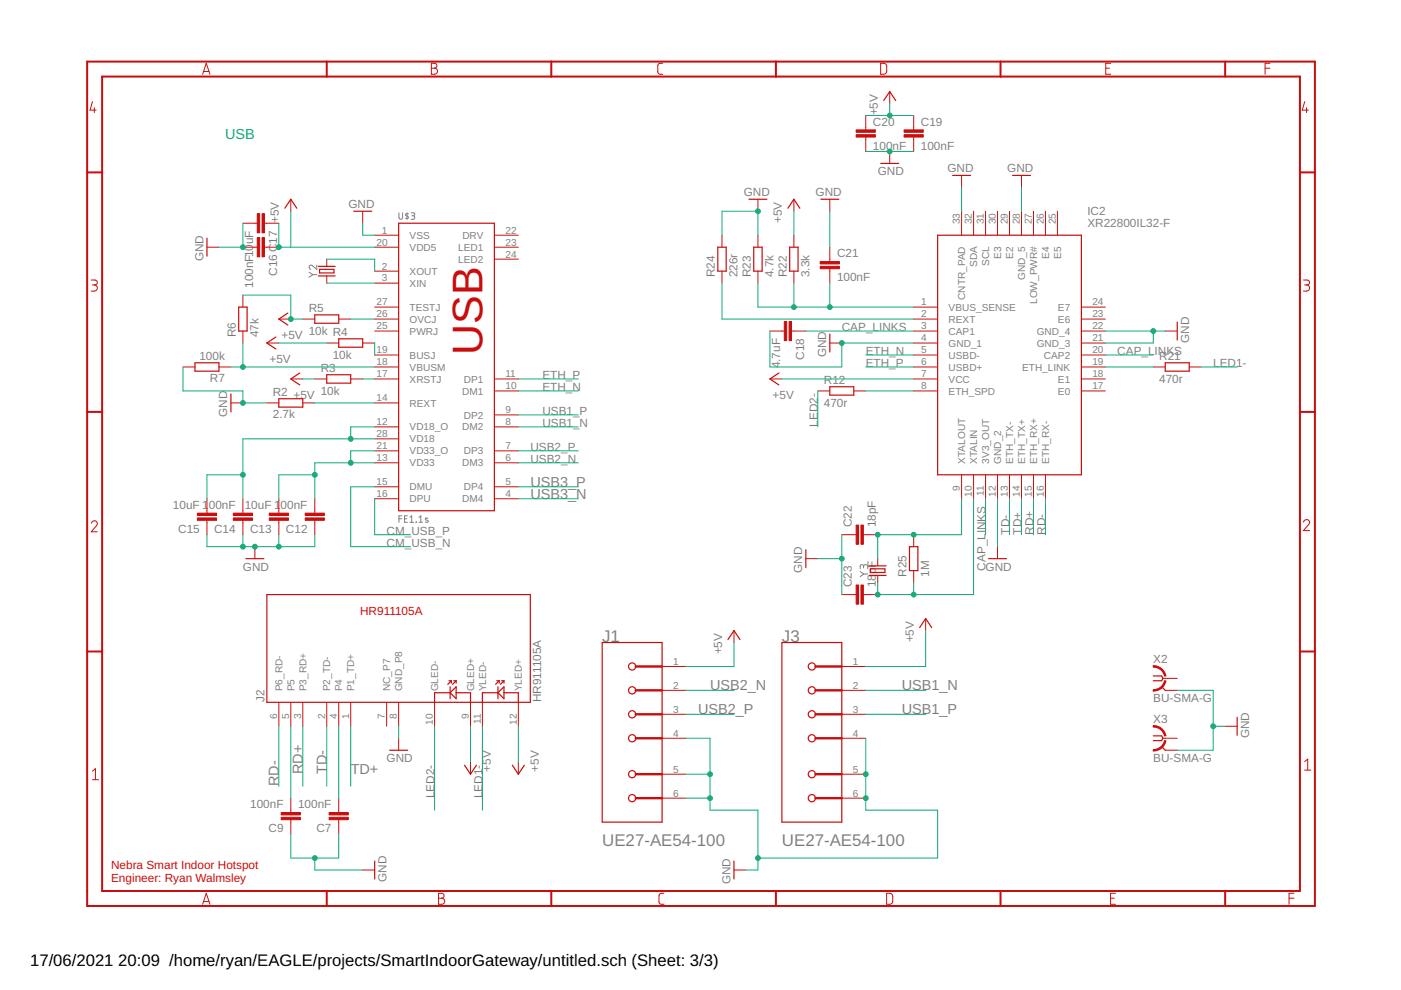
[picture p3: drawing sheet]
<svg xmlns="http://www.w3.org/2000/svg" width="297mm" height="210mm" viewBox="0 0 297 210" stroke-linecap="round" stroke-linejoin="round" font-family="sans-serif">
<g fill="none" stroke="#808080" stroke-width=".21">
<path d="M65.5 57.7l.8 .5M66.3 58.2l-.8 .6M66.3 58.2h.9M67.2 56.2v.9l-.9-.8a.45 .45 0 0 0-.7 .2 .45 .45 0 0 0 .3 .6M84.6 45.1v1a.38 .38 0 0 0 .4 .4 .38 .38 0 0 0 .3-.4v-1M86.3 45.1v1.4M86.6 45.4l-.4-.1-.2 .1v.2l.5 .3a.31 .31 0 0 1-.1 .5 .31 .31 0 0 1-.4-.1M87.2 45.1h.6l.1 .3-.1 .3h-.5M87.6 45.7a.38 .38 0 0 1 .3 .4 .38 .38 0 0 1-.3 .4h-.4M84.6 110h.6M85.2 109.4h-.6v1.3M85.8 110h.4"/>
<path d="M86.4 109.4h-.6v1.3h.6M86.9 110.7h.8M86.9 109.7l.4-.3v1.3M88.2 110.7h.1M88.8 110.7h.8M88.8 109.7l.4-.3v1.3M90.7 109.9l-.3-.1-.2 .2 .6 .4v.2l-.6 .1M182.4 121.2l.7 .5M183.1 120.2a.44 .44 0 0 1 .4-.5 .44 .44 0 0 1 .5 .5v.4M183.1 120.4v-.3a.36 .36 0 0 0-.4-.4 .36 .36 0 0 0-.3 .4v.5M183.1 121.7l-.7 .6M183.1 121.7h.9"/>
</g>
<g fill="none" stroke="#c90d0c" stroke-width=".42">
<path d="M69.3 13.1v3.1M116.9 13.1v3.1M164.5 13.1v3.1M212.1 13.1v3.1M259.8 13.1v3.1M18.5 36.6h3.2M275.6 36.6h3.2M18.5 87.3h3.2M275.6 87.3h3.2M18.5 138.1h3.2M275.6 138.1h3.2M69.3 188.9v3.2"/>
<path d="M116.9 188.9v3.2M164.5 188.9v3.2M212 188.9h-190.3v-172.7h253.9v172.7h-15.7M212.1 188.9v3.2M212.4 188.9h47.4v3.2h-241.3v-179h260.3v179h-18.9"/>
</g>
<g fill="none" stroke="#c90d0c" stroke-width=".21">
<path d="M43 15.7l.7-2.3 .8 2.3M43.2 15.2h1.1M91.5 13.4h.6a.52 .52 0 0 1 .5 .5 .52 .52 0 0 1-.5 .6 .65 .65 0 0 1 .7 .6 .65 .65 0 0 1-.7 .6h-.6zM91.5 14.5h.6M140.5 13.4h-.7l-.3 .5v1.5l.3 .3h.7M186.7 13.4h.9l.4 .5v1.4l-.4 .4h-.9zM188.6 19.4v2.5M234.4 14.5h.8M235.5 13.4h-1.1v2.3h1.1M268.2 14.5h1.1M269.3 13.4h-1.1v2.3M19.6 21.5l-.5 1.8h1.3"/>
<path d="M20 22.8v1.1M183.6 24.5v3M183.6 29.1v3M188.6 32.1v2.5M193.7 24.5v3M193.7 29.1v3M203.9 37.2v2.5M216.6 37.2v2.5M276.6 21.5l-.5 1.8h1.3M277 22.8v1.1M19.3 59.4h.8a.52 .52 0 0 1 .5 .5 .52 .52 0 0 1-.5 .5h-.5M43.9 52.4h2.5"/>
<path d="M51.5 52.4h3M51.5 47.3h3M56.1 52.4h3M56.1 47.3h3M61.7 42.2v2.6M69.3 54.9v1.6M69.3 58.5v1.5M76.9 44.8v2.5M79.4 49.9h5.1M79.4 52.4h5.1M79.4 57.5h5.1M104.8 49.9h5.1"/>
<path d="M104.8 52.4h5.1M104.8 54.9h5.1M153.1 49.9v2.5M153.1 57.5v2.5M160.7 42.2v2.6M160.7 49.9v2.5M160.7 57.5v2.5M168.3 42.2v2.6M168.3 49.9v2.5M168.3 57.5v2.5M175.9 42.2v2.6M175.9 52.4v3.1"/>
<path d="M175.9 57v3M203.9 44.8v5.1M206.4 44.8v5.1M209 44.8v5.1M211.5 44.8v5.1M214 44.8v5.1M216.6 44.8v5.1M219.1 44.8v5.1M221.7 44.8v5.1M224.2 44.8v5.1M276.4 59.4h.7a.52 .52 0 0 1 .6 .5 .52 .52 0 0 1-.6 .5h-.5M20 60.4a.66 .66 0 0 1 .6 .7 .66 .66 0 0 1-.6 .6h-.7"/>
<path d="M38.8 77.8h2.5M46.4 77.8h2.6M51.5 62.6v2.5M51.5 70.2v2.5M56.6 72.7h2.5M59.1 67.6h2.6M64.2 67.6h2.5M69.3 72.7h2.5M71.8 67.6h2.6M76.9 72.7h2.5M79.4 60h5.1M79.4 65.1h5.1"/>
<path d="M79.4 67.6h5.1M79.4 70.2h5.1M79.4 75.3h5.1M79.4 77.8h5.1M163.2 70.2h3.1M167.8 70.2h3.1M175.9 72.7h2.6M193.7 65.1h5.1M193.7 67.6h5.1M193.7 70.2h5.1M193.7 75.3h5.1M193.7 77.8h5.1"/>
<path d="M193.7 72.7h5.1M229.3 65.1h5.1M229.3 67.6h5.1M229.3 70.2h5.1M229.3 75.3h5.1M229.3 77.8h5.1M229.3 72.7h5.1M244.5 77.8h2.6M247.1 70.2h2.5M252.1 77.8h2.6M277 60.4a.66 .66 0 0 1 .7 .7 .66 .66 0 0 1-.7 .6h-.6M49 85.4h2.5"/>
<path d="M56.6 85.4h2.5M61.7 80.3h2.5M64.2 85.4h2.5M66.7 80.3h2.6M74.4 80.3h2.5M79.4 80.3h5.1M79.4 90.5h5.1M79.4 93h5.1M79.4 95.6h5.1M79.4 98.1h5.1M79.4 85.4h5.1M104.8 80.3h5.1"/>
<path d="M104.8 90.5h5.1M104.8 95.6h5.1M104.8 98.1h5.1M104.8 88h5.1M104.8 82.9h5.1M163.2 80.3h2.6M173.4 82.9h2.5M181 82.9h2.6M193.7 80.3h5.1M193.7 82.9h5.1M229.3 80.3h5.1M229.3 82.9h5.1"/>
<path d="M19.3 110.9a.64 .64 0 0 1 1-.5 .64 .64 0 0 1 .1 1.1l-1.1 1.3h1.3M43.9 105.7v3.1M43.9 110.3v3.1M51.5 105.7v3.1M51.5 110.3v3.1M54 115.9v2.5M59.1 105.7v3.1M59.1 110.3v3.1M66.7 105.7v3.1M66.7 110.3v3.1M79.4 103.2h5.1M79.4 105.7h5.1"/>
<path d="M104.8 103.2h5.1M104.8 105.7h5.1M170.9 118.4h2.5M178.5 113.4h3M183 113.4h3.1M186.1 118.4v1.6M193.7 113.4v2.5M203.9 100.7v5M206.4 100.7v5M209 100.7v5M211.5 100.7v5M211.5 115.9v2.5"/>
<path d="M214 100.7v5M216.6 100.7v5M219.1 100.7v5M221.7 100.7v5M276.4 110.7a.64 .64 0 0 1 .9-.5 .64 .64 0 0 1 .2 1l-1.1 1.3h1.3M155.6 133.7v2.5M178.5 126.1h3M183 126.1h3.1M186.1 122v1.5M193.7 121v2.5M196.3 131.1v2.6M59.1 148.9v5.1"/>
<path d="M61.7 148.9v5.1M64.2 148.9v5.1M69.3 148.9v5.1M71.8 148.9v5.1M74.4 148.9v5.1M82 148.9v5.1M84.5 148.9v5.1M84.5 156.5v2.6M92.1 148.9v5.1M99.8 148.9v5.1M102.3 148.9v5.1M109.9 148.9v5.1"/>
<path d="M145.5 141.3h-5.1M145.5 146.4h-5.1M145.5 151.4l-5.1 .1M145.5 156.5h-5.1M183.6 141.3h-5.1M183.6 146.4h-5.1M183.6 151.4l-5.1 .1M183.6 156.5h-5.1M246.5 156.5h3.1M246.5 143.8h3.1M247.1 146.4h2.5M247.1 159.1h2.5"/>
<path d="M259.8 154h2.5M19.6 163.5l.6-.5v2.3M19.6 165.3h1.3M61.7 169.2v3.1M61.7 173.8v3M71.8 169.2v3.1M71.8 173.8v3M99.8 161.6v2.5M109.9 161.6v2.5M145.5 164.1l-5.1 .1M145.5 169.2h-5.1M183.6 164.1l-5.1 .1"/>
<path d="M183.6 169.2h-5.1M276.6 161.5l.7-.5v2.3M276.6 163.3h1.3M43 191.7l.7-2.3 .8 2.3M43.2 191.2h1.1M76.9 184.5h2.5M93 189.4h.6a.52 .52 0 0 1 .6 .5 .52 .52 0 0 1-.6 .5 .65 .65 0 0 1 .7 .7 .65 .65 0 0 1-.7 .6h-.6zM93 190.4h.6M140.8 189.4h-.8l-.3 .5v1.5l.4 .3h.7M155.6 184.5h2.6M188 189.4h.8l.5 .4v1.5l-.5 .4h-.8zM235.5 190.4h.7"/>
<path d="M236.5 189.4h-1v2.3h1M273.3 190.4h1M274.3 189.4h-1v2.3"/>
</g>
<g fill="none" stroke="#c90d0c" stroke-width=".25">
<path d="M186.7 34.6h3.8M187.4 21.3l1.2-1.9 1.3 1.9M202 37.2h3.8M214.7 37.2h3.8M43.9 50.5v3.8M60.4 44.2l1.3-2 1.2 2M67.5 56.5h3.6M67.5 58.5h3.6M67.8 57.1h3v.8h-3zM75 44.8h3.8M84.5 47.3h20.3v61h-20.3zM152.2 52.4h1.8v5.1h-1.8z"/>
<path d="M158.8 42.2h3.8M159.8 52.4h1.8v5.1h-1.8zM167 44.2l1.3-2 1.3 2M167.4 52.4h1.8v5.1h-1.8zM174 42.2h3.8M198.8 49.9h30.5v50.8h-30.5zM41.3 76.9h5.1v1.8h-5.1zM50.6 65.1h1.8v5.1h-1.8zM58.5 71.5l-1.9 1.2 1.9 1.3M61 66.4l-1.9 1.2 1.9 1.3M63.6 79.1l-1.9 1.2 1.9 1.3M66.7 66.8h5.1v1.7h-5.1z"/>
<path d="M69.3 79.5h5.1v1.7h-5.1zM71.8 71.8h5.1v1.8h-5.1zM165.1 79.1l-1.9 1.2 1.9 1.3M175.9 70.8v3.8M247.1 76.9h5v1.8h-5zM249.6 68.3v3.8M49 83.5v3.8M59.1 84.5h5.1v1.8h-5.1zM175.9 82h5.1v1.8h-5.1zM52.1 118.4h3.8M170.9 116.5v3.9M184.3 120h3.6"/>
<path d="M192.8 115.9h1.8v5.1h-1.8zM209.6 118.4h3.8M56.6 126.1h55.8v22.8h-55.8zM127.7 136.2h12.7v38.1h-12.7zM154.3 135.6l1.3-1.9 1.3 1.9M165.8 136.2h12.7v38.1h-12.7zM184.3 122h3.6M184.6 120.6h3v.8h-3zM195 133.1l1.3-2 1.2 2M82.6 159.1h3.8M95.2 144.3h.5M95.4 146.9h-3.3v2"/>
<path d="M95.4 146.9l1.3-1.3v2.5zM95.4 145.6v2.5M95.7 144.3l-.8 .8M95.7 144.3v.5M96.2 144.3h.5M96.7 146.9h3.1v2M96.7 144.3v.5M96.7 144.3l-.8 .8M105.3 144.3h.5M105.6 146.9h-3.3v2M105.6 146.9l1.2-1.3v2.5zM105.6 145.6v2.5"/>
<path d="M105.8 144.3l-.7 .8M105.8 144.3v.5M106.3 144.3h.5M106.8 146.9h3.1v2M106.8 144.3v.5M106.8 144.3l-.7 .8M244.5 143.3h1.8l.2 .5-.2 .5h-1.8M244.5 156h1.8l.2 .5-.2 .5h-1.8M246.3 145.6l.8 .8M246.3 158.3l.8 .8M262.3 152.1v3.8M98.5 162.2l1.3 1.9 1.2-1.9"/>
<path d="M108.6 162.2l1.3 1.9 1.3-1.9M79.4 182.6v3.8M155.6 182.6v3.8"/>
<circle cx="134" cy="156.5" r=".76"/>
<circle cx="134" cy="146.4" r=".76"/>
<circle cx="134" cy="141.3" r=".76"/>
<circle cx="134" cy="151.4" r=".76"/>
<circle cx="172.1" cy="141.3" r=".76"/>
<circle cx="172.1" cy="146.4" r=".76"/>
<circle cx="172.1" cy="151.4" r=".76"/>
<circle cx="172.1" cy="156.5" r=".76"/>
<circle cx="134" cy="164.1" r=".76"/>
<circle cx="134" cy="169.2" r=".76"/>
<circle cx="172.1" cy="169.2" r=".76"/>
<circle cx="172.1" cy="164.1" r=".76"/>
</g>
<g fill="#c90d0c" stroke="#c90d0c" stroke-width=".21">
<path d="M64.7 108.8h4.1v.5h-4.1z"/>
<path d="M64.7 109.8h4.1v.5h-4.1z"/>
<path d="M57.1 108.8h4.1v.5h-4.1z"/>
<path d="M57.1 109.8h4.1v.5h-4.1z"/>
<path d="M49.5 108.8h4v.5h-4z"/>
<path d="M49.5 109.8h4v.5h-4z"/>
<path d="M41.8 108.8h4.1v.5h-4.1z"/>
<path d="M41.8 109.8h4.1v.5h-4.1z"/>
<path d="M54.5 50.4h.6v4h-.6z"/>
<path d="M55.6 50.4h.5v4h-.5z"/>
<path d="M54.5 45.3h.6v4.1h-.6z"/>
<path d="M55.6 45.3h.5v4.1h-.5z"/>
<path d="M166.3 68.2h.5v4h-.5z"/>
<path d="M167.3 68.2h.5v4h-.5z"/>
<path d="M191.7 28.6h4v.5h-4z"/>
<path d="M191.7 27.5h4v.5h-4z"/>
<path d="M181.5 28.6h4.1v.5h-4.1z"/>
<path d="M181.5 27.5h4.1v.5h-4.1z"/>
<path d="M173.9 56.5h4.1v.5h-4.1z"/>
<path d="M173.9 55.5h4.1v.5h-4.1z"/>
<path d="M182.5 111.3h.5v4.1h-.5z"/>
<path d="M181.5 111.3h.5v4.1h-.5z"/>
<path d="M182.5 124h.5v4.1h-.5z"/>
<path d="M181.5 124h.5v4.1h-.5z"/>
<path d="M69.8 172.3h4.1v.5h-4.1z"/>
<path d="M69.8 173.3h4.1v.5h-4.1z"/>
<path d="M59.6 172.3h4.1v.5h-4.1z"/>
<path d="M59.6 173.3h4.1v.5h-4.1z"/>
</g>
<path d="M134.8 141.3h5.6M134.8 146.4h5.6M134.8 151.4h5.6M134.8 156.5h5.6M172.9 141.3h5.6M172.9 146.4h5.6M172.9 151.4h5.6M172.9 156.5h5.6M134.8 164.1h5.6M134.8 169.2h5.6M172.9 164.1h5.6M172.9 169.2h5.6" fill="none" stroke="#c90d0c" stroke-width=".51"/>
<g fill="#c90d0c" stroke="#c90d0c" stroke-width=".21">
<path d="M244.5 141.1a2.67 2.67 0 0 1 2.7 2.2l-.3 .1a2.39 2.39 0 0 0-2.4-1.9z" fill-rule="evenodd"/>
<path d="M244.5 146.2a2.39 2.39 0 0 0 2.4-1.9l.3 .1a2.69 2.69 0 0 1-2.7 2.1z" fill-rule="evenodd"/>
<path d="M244.5 153.8a2.67 2.67 0 0 1 2.7 2.2l-.3 .1a2.39 2.39 0 0 0-2.4-1.9z" fill-rule="evenodd"/>
<path d="M244.5 158.9a2.45 2.45 0 0 0 2.4-1.9l.3 .1a2.69 2.69 0 0 1-2.7 2.1z" fill-rule="evenodd"/>
</g>
<g fill="none" stroke="#0dab76" stroke-width=".21">
<path d="M183.6 32.1h10.1M183.6 24.5h10.1M188.6 21.9v2.6M203.9 39.7v5.1M216.6 39.7v5.1M51.5 47.3v5.1h-5.1M59.1 47.3v5.1h20.3M61.7 44.8v7.6M69.3 54.9h10.1v2.6M76.9 47.3v2.6h2.5M153.1 49.9v-5.1h7.6v5.1M168.3 44.8v5.1"/>
<path d="M175.9 44.8v7.6M38.8 77.8v5.1h12.7v2.5h5.1M49 77.8h30.4M51.5 72.7v5.1M51.5 62.6h10.2v5h2.5M59.1 72.7h10.2M69.3 60h10.1M74.4 67.6h5M79.4 72.7v2.6M153.1 60v7.6h40.6M160.7 60v5.1h33M163.2 70.2v7.6h15.3v-5.1h15.2"/>
<path d="M168.3 60v5.1M170.9 70.2h22.8M175.9 60v5.1M183.6 77.8h10.1M183.6 75.3h10.1M234.4 77.8h10.1M234.4 70.2h12.7M234.4 75.3h10.1M244.5 70.2v2.5h-10.1M254.7 77.8h7.6M64.2 80.3h2.5M66.7 85.4h12.7"/>
<path d="M76.9 80.3h2.5M79.4 98.1h-12.7v7.6M79.4 93h-27.9v12.7M79.4 90.5h-5v2.5M79.4 95.6h-5v2.5M109.9 82.9h12.7M109.9 80.3h12.7M109.9 98.1h12.7M109.9 95.6h12.7M109.9 90.5h12.7M109.9 88h12.7M165.8 80.3h27.9"/>
<path d="M173.4 82.9v7.6M183.6 82.9h10.1M43.9 113.4v2.5h22.8v-2.5M51.5 100.7h-7.6v5M51.5 113.4v2.5M59.1 113.4v2.5M66.7 100.7h-7.6v5M79.4 103.2h-5v12.7h12.7M79.4 105.7v7.7h7.7M109.9 103.2h12.7M109.9 105.7h12.7M173.4 118.4h5.1"/>
<path d="M178.5 113.4v12.7M203.9 105.7v7.7h-17.8v5M206.4 105.7v20.4h-20.3v-2.6M209 105.7v7.7M211.5 105.7v10.2M214 105.7v7.7M216.6 105.7v7.7M219.1 105.7v7.7M221.7 105.7v7.7M155.6 136.2v5.1h-10.1M193.7 123.5v2.6M196.3 133.7v7.6h-12.7"/>
<path d="M59.1 154v12.7M61.7 154v15.2M64.2 154v12.7M69.3 154v12.7M71.8 154v15.2M74.4 154v12.7M84.5 154v2.5M92.1 154v17.8M99.8 154v7.6M102.3 154v17.8M109.9 154v7.6M145.5 156.5h5v15.3h10.2v12.7h-2.5"/>
<path d="M145.5 146.4h10.1M145.5 151.4h10.1M183.6 156.5v15.3h15.2v10.1h-38.1M183.6 146.4h12.7M183.6 151.4h12.7M249.6 146.4h7.6v12.7h-7.6M257.2 154h2.6M61.7 176.8v5.1h10.1v-5.1M145.5 169.2h5M145.5 164.1h5M66.7 181.9v2.6h10.2"/>
</g>
<g fill="#0dab76" stroke="#0dab76" stroke-width=".21">
<circle cx="59.1" cy="115.9" r=".51"/>
<circle cx="54" cy="115.9" r=".51"/>
<circle cx="51.5" cy="115.9" r=".51"/>
<circle cx="51.5" cy="52.4" r=".51"/>
<circle cx="51.5" cy="85.4" r=".51"/>
<circle cx="178.5" cy="72.7" r=".51"/>
<circle cx="244.5" cy="70.2" r=".51"/>
<circle cx="188.6" cy="32.1" r=".51"/>
<circle cx="160.7" cy="44.8" r=".51"/>
<circle cx="178.5" cy="118.4" r=".51"/>
<circle cx="66.7" cy="181.9" r=".51"/>
<circle cx="183.6" cy="169.2" r=".51"/>
<circle cx="160.7" cy="181.9" r=".51"/>
<circle cx="150.5" cy="169.2" r=".51"/>
<circle cx="150.5" cy="164.1" r=".51"/>
<circle cx="183.6" cy="164.1" r=".51"/>
<circle cx="257.2" cy="154" r=".51"/>
<circle cx="59.1" cy="52.4" r=".51"/>
<circle cx="61.7" cy="67.6" r=".51"/>
<circle cx="188.6" cy="24.5" r=".51"/>
<circle cx="74.4" cy="98.1" r=".51"/>
<circle cx="66.7" cy="100.7" r=".51"/>
<circle cx="74.4" cy="93" r=".51"/>
<circle cx="51.5" cy="100.7" r=".51"/>
<circle cx="51.5" cy="77.8" r=".51"/>
<circle cx="186.1" cy="126.1" r=".51"/>
<circle cx="193.7" cy="126.1" r=".51"/>
<circle cx="186.1" cy="113.4" r=".51"/>
<circle cx="193.7" cy="113.4" r=".51"/>
<circle cx="168.3" cy="65.1" r=".51"/>
<circle cx="175.9" cy="65.1" r=".51"/>
</g>
<text font-size="9.1" fill="#c90d0c" x="102.3" y="75.3" transform="rotate(-90 102.3 75.3)">USB</text>
<g font-size="3.6" fill="#808080">
<text x="127.7" y="136.2">J1</text>
<text x="165.8" y="136.2">J3</text>
<text x="127.7" y="179.4">UE27-AE54-100</text>
<text x="165.8" y="179.4">UE27-AE54-100</text>
</g>
<g font-size="3.5">
<text x="6.4" y="204.7">17/06/2021</text>
<text x="25.1" y="204.7">20:09 /home/ryan/EAGLE/projects/SmartIndoorGateway/untitled.sch (Sheet: 3/3)</text>
</g>
<text font-size="3.1" fill="#0dab76" x="47.7" y="29.6">USB</text>
<g font-size="3.1" fill="#808080">
<text x="112.4" y="103.2">USB3_P</text>
<text x="112.4" y="105.7">USB3_N</text>
<text x="150.5" y="146.4">USB2_N</text>
<text x="191.2" y="146.4">USB1_N</text>
<text x="148" y="151.5">USB2_P</text>
<text x="191.2" y="151.5">USB1_P</text>
<text x="59.1" y="166.7" transform="rotate(-90 59.1 166.7)">RD-</text>
<text x="64.2" y="164.2" transform="rotate(-90 64.2 164.2)">RD+</text>
<text x="69.3" y="164.2" transform="rotate(-90 69.3 164.2)">TD-</text>
<text x="74.4" y="164.2">TD+</text>
</g>
<g font-size="2.5" fill="#808080">
<text x="185.1" y="26.6">C20</text>
<text x="186.1" y="24.5" transform="rotate(-90 186.1 24.5)">+5V</text>
<text x="195.2" y="26.6">C19</text>
<text x="185.1" y="31.7">100nF</text>
<text x="195.2" y="31.7">100nF</text>
<text x="157.7" y="41.5">GND</text>
<text x="172.9" y="41.5">GND</text>
<text x="186.1" y="37.2">GND</text>
<text x="200.9" y="36.4">GND</text>
<text x="213.6" y="36.4">GND</text>
<text x="73.9" y="44">GND</text>
<text x="165.8" y="47.3" transform="rotate(-90 165.8 47.3)">+5V</text>
<text x="230.5" y="45.7">IC2</text>
<text x="53.7" y="51.8" transform="rotate(-90 53.7 51.8)">uF</text>
<text x="230.5" y="48.2">XR22800IL32-F</text>
<text x="43.1" y="55.4" transform="rotate(-90 43.1 55.4)">GND</text>
<text x="58.7" y="58.5" transform="rotate(-90 58.7 58.5)">C16 C17 +5V</text>
<text x="151.6" y="58.8" transform="rotate(-90 151.6 58.8)">R24</text>
<text x="156.4" y="58.8" transform="rotate(-90 156.4 58.8)">226r</text>
<text x="159.2" y="58.8" transform="rotate(-90 159.2 58.8)">R23</text>
<text x="164" y="58.8" transform="rotate(-90 164 58.8)">4.7k</text>
<text x="166.8" y="58.8" transform="rotate(-90 166.8 58.8)">R22</text>
<text x="171.6" y="58.8" transform="rotate(-90 171.6 58.8)">3.3k</text>
<text x="177.5" y="59.7">100nF</text>
<text x="177.5" y="54.6">C21</text>
<text x="53.7" y="61" transform="rotate(-90 53.7 61)">100nF10</text>
<text x="50" y="71.5" transform="rotate(-90 50 71.5)">R6</text>
<text x="54.8" y="71.5" transform="rotate(-90 54.8 71.5)">47k</text>
<text x="59.7" y="72">+5V</text>
<text x="65.5" y="71">10k R4</text>
<text x="65.5" y="66.2">R5</text>
<text x="178.5" y="70.2">CAP_LINKS</text>
<text x="42.3" y="76.3">100k</text>
<text x="57.1" y="77.1">+5V</text>
<text x="70.5" y="76">10k</text>
<text x="170.5" y="76.3" transform="rotate(-90 170.5 76.3)">C18</text>
<text x="175.2" y="75.7" transform="rotate(-90 175.2 75.7)">GND</text>
<text x="183.6" y="75.3">ETH_N</text>
<text x="183.6" y="77.8">ETH_P</text>
<text x="236.9" y="75.3">CAP_LINKS</text>
<text x="245.8" y="76.3">R21</text>
<text x="252.1" y="72.7" transform="rotate(-90 252.1 72.7)">GND</text>
<text x="257.2" y="77.8">LED1-</text>
<text x="44.5" y="81.1">R7</text>
<text x="57.8" y="83.9">R2</text>
<text x="68" y="83.7">10k</text>
<text x="68" y="78.9">R3</text>
<text x="115" y="82.9">ETH_N</text>
<text x="115" y="80.4">ETH_P</text>
<text x="165.4" y="78.1" transform="rotate(-90 165.4 78.1)">4.7uF</text>
<text x="174.7" y="81.4">R12</text>
<text x="245.8" y="81.1">470r</text>
<text x="48.2" y="88.4" transform="rotate(-90 48.2 88.4)">GND</text>
<text x="57.8" y="88.7">2.7k</text>
<text x="62.2" y="84.7">+5V</text>
<text x="115" y="88">USB1_P</text>
<text x="163.8" y="84.7">+5V</text>
<text x="174.7" y="86.2">470r</text>
<text x="112.4" y="95.6">USB2_P</text>
<text x="115" y="90.5">USB1_N</text>
<text x="173.4" y="90.5" transform="rotate(-90 173.4 90.5)">LED2-</text>
<text x="112.4" y="98.1">USB2_N</text>
<text x="36.7" y="107.9">10uF 1</text>
<text x="44.3" y="107.9">00nF</text>
<text x="51.9" y="107.9">10uF 1</text>
<text x="59.5" y="107.9">00nF</text>
<text x="37.8" y="113">C15</text>
<text x="45.4" y="113">C14</text>
<text x="53" y="113">C13</text>
<text x="60.6" y="113">C12</text>
<text x="82" y="113.4">CM_USB_P</text>
<text x="180.6" y="111.8" transform="rotate(-90 180.6 111.8)">C22</text>
<text x="185.7" y="111.8" transform="rotate(-90 185.7 111.8)">18pF</text>
<text x="214" y="113.4" transform="rotate(-90 214 113.4)">TD-</text>
<text x="216.6" y="113.4" transform="rotate(-90 216.6 113.4)">TD+</text>
<text x="219.1" y="113.4" transform="rotate(-90 219.1 113.4)">RD+</text>
<text x="221.7" y="113.4" transform="rotate(-90 221.7 113.4)">RD-</text>
<text x="82" y="115.9">CM_USB_N</text>
<text x="51.5" y="121">GND</text>
<text x="170.1" y="121.4" transform="rotate(-90 170.1 121.4)">GND</text>
<text x="180.6" y="124.5" transform="rotate(-90 180.6 124.5)">C23</text>
<text x="185.7" y="124.5" transform="rotate(-90 185.7 124.5)">18</text>
<text x="185.7" y="121.8" transform="rotate(-90 185.7 121.8)">p</text>
<text x="185.7" y="120.4" transform="rotate(-90 185.7 120.4)">F</text>
<text x="192.2" y="122.3" transform="rotate(-90 192.2 122.3)">R25</text>
<text x="197" y="122.3" transform="rotate(-90 197 122.3)">1M</text>
<text x="209" y="121" transform="rotate(-90 209 121)">CAP_LINKS</text>
<text x="209" y="121">GND</text>
<text x="193.7" y="136.2" transform="rotate(-90 193.7 136.2)">+5V</text>
<text x="153.1" y="138.8" transform="rotate(-90 153.1 138.8)">+5V</text>
<text x="244.5" y="140.5">X2</text>
<text x="56.1" y="148.9" transform="rotate(-90 56.1 148.9)">J2</text>
<text x="114.7" y="148.9" transform="rotate(-90 114.7 148.9)">HR911105A</text>
<text x="244.5" y="148.9">BU-SMA-G</text>
<text x="244.5" y="153.2">X3</text>
<text x="82" y="161.6">GND</text>
<text x="244.5" y="161.6">BU-SMA-G</text>
<text x="264.8" y="156.5" transform="rotate(-90 264.8 156.5)">GND</text>
<text x="104.1" y="163.6" transform="rotate(-90 104.1 163.6)">+5V</text>
<text x="114.2" y="163.6" transform="rotate(-90 114.2 163.6)">+5V</text>
<text x="53" y="171.4">100nF</text>
<text x="63.2" y="171.4">100nF</text>
<text x="92.1" y="169.2" transform="rotate(-90 92.1 169.2)">LED2-</text>
<text x="102.3" y="169.2" transform="rotate(-90 102.3 169.2)">LED1-</text>
<text x="56.9" y="176.5">C9</text>
<text x="67.1" y="176.5">C7</text>
<text x="82" y="187" transform="rotate(-90 82 187)">GND</text>
<text x="154.9" y="187.5" transform="rotate(-90 154.9 187.5)">GND</text>
</g>
<g font-size="2.5" fill="#c90d0c">
<text x="76.4" y="130.4">HR911105A</text>
<text x="23.6" y="184.3">Nebra Smart Indoor Hotspot</text>
<text x="23.6" y="187">Engineer: Ryan Walmsley</text>
</g>
<g font-size="2.1" fill="#808080">
<text x="203.5" y="47.5" transform="rotate(-90 203.5 47.5)">33</text>
<text x="206.1" y="47.5" transform="rotate(-90 206.1 47.5)">32</text>
<text x="208.6" y="47.5" transform="rotate(-90 208.6 47.5)">31</text>
<text x="211.1" y="47.5" transform="rotate(-90 211.1 47.5)">30</text>
<text x="213.7" y="47.5" transform="rotate(-90 213.7 47.5)">29</text>
<text x="216.2" y="47.5" transform="rotate(-90 216.2 47.5)">28</text>
<text x="218.8" y="47.5" transform="rotate(-90 218.8 47.5)">27</text>
<text x="221.3" y="47.5" transform="rotate(-90 221.3 47.5)">26</text>
<text x="223.8" y="47.5" transform="rotate(-90 223.8 47.5)">25</text>
<text x="79.8" y="52.1">20</text>
<text x="81" y="49.5">1</text>
<text x="86.8" y="50.6">VSS</text>
<text x="86.8" y="53.2">VDD5</text>
<text x="97.1" y="53.2">LED1</text>
<text x="98" y="50.6">DRV</text>
<text x="107.2" y="49.5">22</text>
<text x="107.2" y="52.1">23</text>
<text x="81" y="57.1">2</text>
<text x="81" y="59.7">3</text>
<text x="86.8" y="58.3">XOUT</text>
<text x="97.1" y="55.7">LED2</text>
<text x="107.2" y="54.6">24</text>
<text x="207.2" y="56.6" transform="rotate(-90 207.2 56.6)">SDA</text>
<text x="209.7" y="56.4" transform="rotate(-90 209.7 56.4)">SCL</text>
<text x="212.3" y="54.8" transform="rotate(-90 212.3 54.8)">E3</text>
<text x="214.8" y="54.8" transform="rotate(-90 214.8 54.8)">E2</text>
<text x="217.3" y="59.3" transform="rotate(-90 217.3 59.3)">GND_5</text>
<text x="222.4" y="54.8" transform="rotate(-90 222.4 54.8)">E4</text>
<text x="225" y="54.8" transform="rotate(-90 225 54.8)">E5</text>
<text x="79.8" y="64.8">27</text>
<text x="86.8" y="60.8">XIN</text>
<text x="86.8" y="65.9">TESTJ</text>
<text x="195.3" y="64.8">1</text>
<text x="201.1" y="65.9">VBUS_SENSE</text>
<text x="204.6" y="63.6" transform="rotate(-90 204.6 63.6)">CNTR_PAD</text>
<text x="219.9" y="64.4" transform="rotate(-90 219.9 64.4)">LOW_PWR#</text>
<text x="224.3" y="65.9">E7</text>
<text x="231.6" y="64.8">24</text>
<text x="79.8" y="67.3">26</text>
<text x="79.8" y="69.8">25</text>
<text x="86.8" y="68.4">OVCJ</text>
<text x="86.8" y="71">PWRJ</text>
<text x="195.3" y="67.3">2</text>
<text x="195.3" y="69.8">3</text>
<text x="201.1" y="68.4">REXT</text>
<text x="201.1" y="71">CAP1</text>
<text x="219.8" y="71">GND_4</text>
<text x="224.3" y="68.4">E6</text>
<text x="231.6" y="67.3">23</text>
<text x="231.6" y="69.8">22</text>
<text x="79.8" y="74.9">19</text>
<text x="79.8" y="77.5">18</text>
<text x="86.8" y="76">BUSJ</text>
<text x="195.3" y="72.4">4</text>
<text x="195.3" y="74.9">5</text>
<text x="195.3" y="77.5">6</text>
<text x="201.1" y="73.5">GND_1</text>
<text x="201.1" y="76">USBD-</text>
<text x="219.8" y="73.5">GND_3</text>
<text x="221.3" y="76">CAP2</text>
<text x="231.6" y="72.4">21</text>
<text x="231.6" y="74.9">20</text>
<text x="231.6" y="77.5">19</text>
<text x="79.8" y="80">17</text>
<text x="86.8" y="78.6">VBUSM</text>
<text x="86.8" y="81.1">XRSTJ</text>
<text x="98" y="83.7">DM1</text>
<text x="98.3" y="81.1">DP1</text>
<text x="107.2" y="82.5">10</text>
<text x="107.2" y="80">11</text>
<text x="195.3" y="80">7</text>
<text x="195.3" y="82.5">8</text>
<text x="201.1" y="78.6">USBD+</text>
<text x="201.1" y="81.1">VCC</text>
<text x="201.1" y="83.7">ETH_SPD</text>
<text x="216.7" y="78.6">ETH_LINK</text>
<text x="224.3" y="81.1">E1</text>
<text x="224.3" y="83.7">E0</text>
<text x="231.6" y="80">18</text>
<text x="231.6" y="82.5">17</text>
<text x="79.8" y="85.1">14</text>
<text x="86.8" y="86.2">REXT</text>
<text x="98.3" y="88.7">DP2</text>
<text x="107.2" y="87.6">9</text>
<text x="79.8" y="90.2">12</text>
<text x="79.8" y="92.7">28</text>
<text x="79.8" y="95.2">21</text>
<text x="86.8" y="91.3">VD18_O</text>
<text x="86.8" y="93.8">VD18</text>
<text x="98" y="91.3">DM2</text>
<text x="107.2" y="95.2">7</text>
<text x="107.2" y="90.2">8</text>
<text x="79.8" y="97.8">13</text>
<text x="86.8" y="96.3">VD33_O</text>
<text x="86.8" y="98.9">VD33</text>
<text x="98" y="98.9">DM3</text>
<text x="98.3" y="96.4">DP3</text>
<text x="107.2" y="97.8">6</text>
<text x="204.6" y="98.3" transform="rotate(-90 204.6 98.3)">XTALOUT</text>
<text x="207.2" y="98.3" transform="rotate(-90 207.2 98.3)">XTALIN</text>
<text x="209.7" y="98.3" transform="rotate(-90 209.7 98.3)">3V3_OUT</text>
<text x="212.3" y="98.3" transform="rotate(-90 212.3 98.3)">GND_2</text>
<text x="214.8" y="98.3" transform="rotate(-90 214.8 98.3)">ETH_TX-</text>
<text x="217.3" y="98.3" transform="rotate(-90 217.3 98.3)">ETH_TX+</text>
<text x="219.9" y="98.3" transform="rotate(-90 219.9 98.3)">ETH_RX+</text>
<text x="222.4" y="98.3" transform="rotate(-90 222.4 98.3)">ETH_RX-</text>
<text x="79.8" y="102.9">15</text>
<text x="79.8" y="105.4">16</text>
<text x="86.8" y="104">DMU</text>
<text x="86.8" y="106.5">DPU</text>
<text x="98" y="106.5">DM4</text>
<text x="98.3" y="104">DP4</text>
<text x="107.2" y="105.4">4</text>
<text x="107.2" y="102.9">5</text>
<text x="203.5" y="104.2" transform="rotate(-90 203.5 104.2)">9</text>
<text x="206.1" y="105.4" transform="rotate(-90 206.1 105.4)">10</text>
<text x="208.6" y="105.2" transform="rotate(-90 208.6 105.2)">11</text>
<text x="211.1" y="105.4" transform="rotate(-90 211.1 105.4)">12</text>
<text x="213.7" y="105.4" transform="rotate(-90 213.7 105.4)">13</text>
<text x="216.2" y="105.4" transform="rotate(-90 216.2 105.4)">14</text>
<text x="218.8" y="105.4" transform="rotate(-90 218.8 105.4)">15</text>
<text x="221.3" y="105.4" transform="rotate(-90 221.3 105.4)">16</text>
<text x="142.7" y="140.9">1</text>
<text x="180.8" y="140.9">1</text>
<text x="59.9" y="146.6" transform="rotate(-90 59.9 146.6)">P6_RD-</text>
<text x="62.4" y="146.6" transform="rotate(-90 62.4 146.6)">P5</text>
<text x="65" y="146.6" transform="rotate(-90 65 146.6)">P3_RD+</text>
<text x="70" y="146.6" transform="rotate(-90 70 146.6)">P2_TD-</text>
<text x="72.6" y="146.6" transform="rotate(-90 72.6 146.6)">P4</text>
<text x="75.1" y="146.6" transform="rotate(-90 75.1 146.6)">P1_TD+</text>
<text x="82.7" y="146.6" transform="rotate(-90 82.7 146.6)">NC_P7</text>
<text x="85.3" y="146.6" transform="rotate(-90 85.3 146.6)">GND_P8</text>
<text x="92.9" y="146.6" transform="rotate(-90 92.9 146.6)">GLED-</text>
<text x="100.5" y="146.6" transform="rotate(-90 100.5 146.6)">GLED+</text>
<text x="103" y="146.6" transform="rotate(-90 103 146.6)">YLED-</text>
<text x="110.7" y="146.6" transform="rotate(-90 110.7 146.6)">YLED+</text>
<text x="142.7" y="146">2</text>
<text x="180.8" y="146">2</text>
<text x="58.8" y="152.4" transform="rotate(-90 58.8 152.4)">6</text>
<text x="61.3" y="152.4" transform="rotate(-90 61.3 152.4)">5</text>
<text x="63.8" y="152.4" transform="rotate(-90 63.8 152.4)">3</text>
<text x="68.9" y="152.4" transform="rotate(-90 68.9 152.4)">2</text>
<text x="71.5" y="152.4" transform="rotate(-90 71.5 152.4)">4</text>
<text x="74" y="152.4" transform="rotate(-90 74 152.4)">1</text>
<text x="81.6" y="152.4" transform="rotate(-90 81.6 152.4)">7</text>
<text x="84.2" y="152.4" transform="rotate(-90 84.2 152.4)">8</text>
<text x="91.8" y="153.6" transform="rotate(-90 91.8 153.6)">10</text>
<text x="99.4" y="152.4" transform="rotate(-90 99.4 152.4)">9</text>
<text x="101.9" y="153.5" transform="rotate(-90 101.9 153.5)">11</text>
<text x="109.6" y="153.6" transform="rotate(-90 109.6 153.6)">12</text>
<text x="142.7" y="151.1">3</text>
<text x="180.8" y="151.1">3</text>
<text x="142.7" y="156.2">4</text>
<text x="180.8" y="156.2">4</text>
<text x="142.7" y="163.8">5</text>
<text x="180.8" y="163.8">5</text>
<text x="142.7" y="168.9">6</text>
<text x="180.8" y="168.9">6</text>
</g>
</svg>
